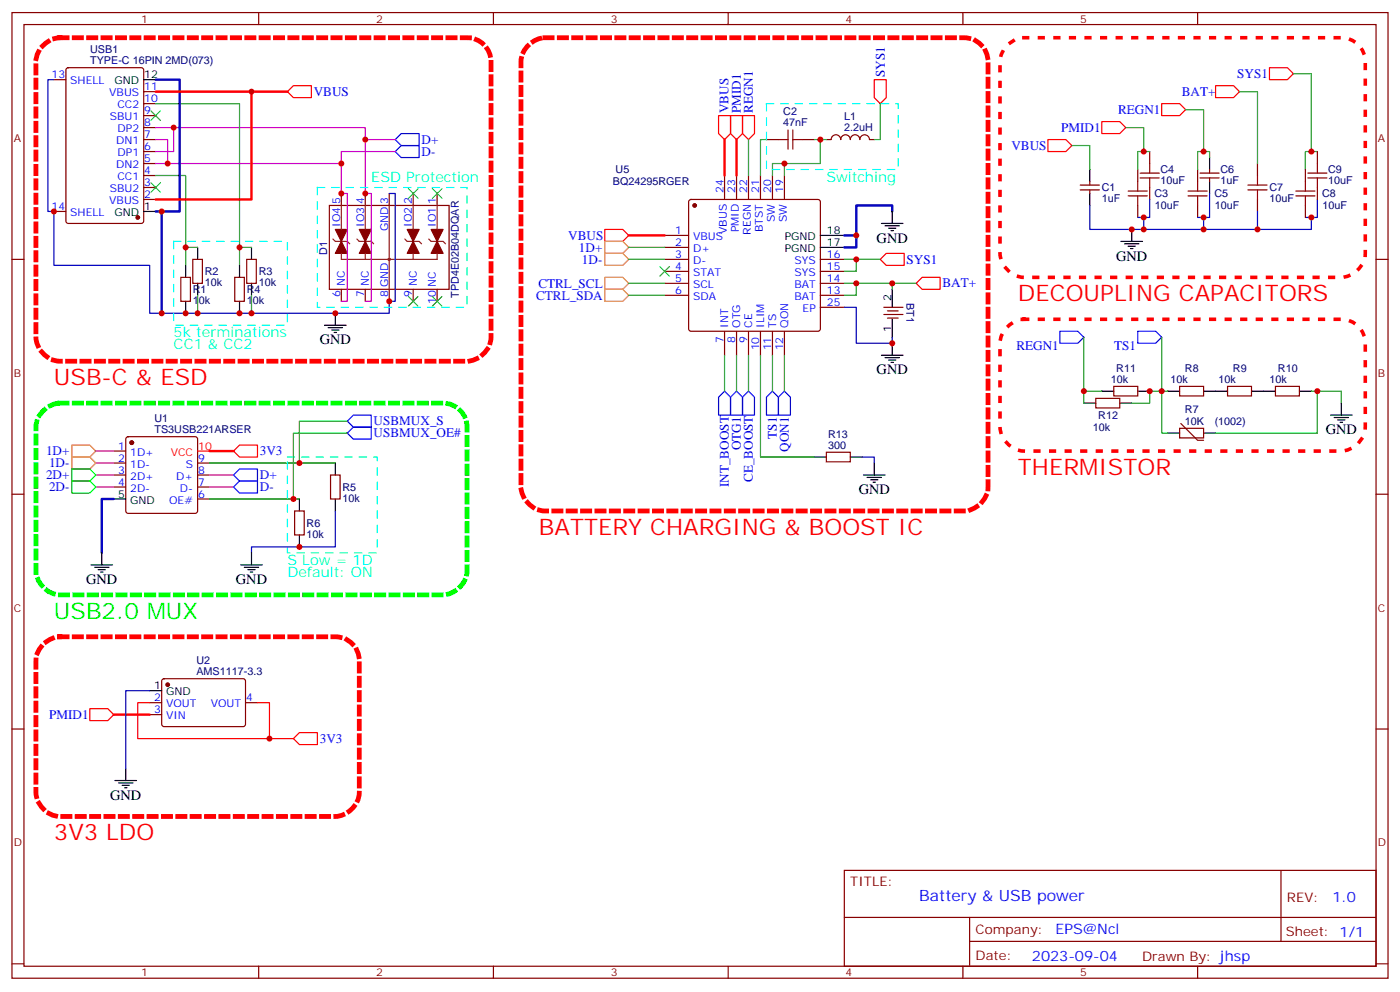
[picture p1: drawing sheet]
<svg xmlns="http://www.w3.org/2000/svg" width="412mm" height="292mm" viewBox="0 0 412 292" stroke-linecap="round" stroke-linejoin="round" font-family="sans-serif">
<g fill="none" stroke="#870000" stroke-width=".35">
<path d="M3.5 3.7h405.4v284.3h-405.4zM7.1 7.2h398.2v277.3h-398.2zM76.2 3.7v3.5M145.3 3.7v3.5M214.5 3.7v3.5M283.6 3.7v3.5M352.8 3.7v3.5M15.9 23.5h3.5M19.6 20.1l.5-.2h21.5l.7 .5v44.7l-.4 .6-21.8 .1-.6-.5-.1-44.7zM42.3 37.6h3.6M42.3 34h3.6M42.3 30.5h3.6"/>
<path d="M42.3 27h3.6M42.3 58.7h3.6M42.3 55.2h3.6M42.3 51.7h3.6M42.3 48.2h3.6M42.3 44.6h3.6M42.3 41.1h3.6M100.5 57v3.5M107.6 57v3.5M114.7 57v3.5M121.7 57v3.5M128.8 57v3.5"/>
<path d="M203.1 58.9l.5-.2h37.3l.5 .2 .3 .5v37.4l-.3 .5-.5 .2h-37.3l-.5-.2-.3-.5v-37.4zM213.4 51.7v7M217 51.7v7M220.5 51.7v7M224 51.7v7M225.8 41.1h3.5M227.5 51.7v7M231.1 51.7v7M236.4 41.1h3.5M243.4 41.1h1.4a1.41 1.41 0 0 1 1.4-1.4 1.41 1.41 0 0 1 1.4 1.4 1.41 1.41 0 0 1 1.5-1.4 1.41 1.41 0 0 1 1.4 1.4 1.41 1.41 0 0 1 1.4-1.4 1.41 1.41 0 0 1 1.4 1.4 1.41 1.41 0 0 1 1.4-1.4 1.41 1.41 0 0 1 1.4 1.4h1.4M318.2 55.9h5.6M318.2 54.5h5.6"/>
<path d="M321 53.4v1.1M321 55.9v1.1M335.1 49.9v3.5M338.7 44.6v3.6M338.7 55.2v3.5M352.8 49.9v3.5M353.5 52.4h5.6M353.5 51h5.6M356.3 49.9v1.1M356.3 52.4v1M370.4 48.2v3.5M370.4 58.7v3.6"/>
<path d="M384.5 49.9v3.5M388.1 44.6v3.6M388.1 55.2v3.5M3.5 76.4h3.6M15.9 62.3h3.5M56.8 76.4h2.8v7h-2.8zM72.7 76.4h2.8v7h-2.8zM97 60.5h35.3v24.7h-35.3zM195.8 76.4h7M195.8 69.3h7M195.8 72.8h7M195.8 79.9h7"/>
<path d="M241.7 76.4h7M241.7 79.9h7M335.1 60.5v3.5M352.8 60.5v3.5M384.5 60.5v3.5M405.3 76.4h3.6M53.3 81.7h2.8v7h-2.8zM69.1 81.7h2.9v7h-2.9zM100.5 85.2v3.5M107.6 85.2v3.5M114.7 85.2v3.5M121.7 85.2v3.5"/>
<path d="M128.8 85.2v3.5M195.8 83.4h7M195.8 87h7M213.4 97.5v7.1M217 97.5v7.1M220.5 97.5v7.1M224 97.5v7.1M227.5 97.5v7.1M231.1 97.5v7.1M241.7 83.4h7M241.7 87h7M241.7 90.5h7"/>
<path d="M260.3 90.5h5.7M260.3 92.6h5.7M261.4 93.7h3.2M261.4 91.5h3.2M322.8 117.3h7v2.8h-7zM328.1 113.8h7v2.8h-7zM347.5 113.8h7v2.8h-7zM361.6 113.8h7.1v2.8h-7.1zM375.7 113.8h7.1v2.8h-7.1zM33.5 132.8h3.5M33.5 136.3h3.5M33.5 139.9h3.5"/>
<path d="M37.3 128.8l.4-.2h19.8l.5 .2 .2 .5v21.2l-.2 .5-.5 .2h-19.8l-.5-.3-.2-.4v-21.2zM58.2 136.3h3.5M58.2 139.9h3.5M97.4 139.9h2.8v7h-2.8zM243.4 133.2h7.1v2.8h-7.1zM347.5 126.1h7v2.8h-7zM347.8 124.7l5 4.9h1.7M3.5 145.5h3.6M33.5 143.4h3.5M58.2 143.4h3.5M58.2 146.9h3.5M86.8 150.5h2.8v7h-2.8z"/>
<path d="M405.3 145.5h3.6M3.5 214.7h3.6M44.1 206.9h3.5M44.1 210.4h3.5M47.9 200.1l.4-.3 23.6 .1 .4 .7v12.9l-.7 .5-23.5-.1-.5-.6v-12.7zM72.3 206.9h3.5M405.3 214.7h3.6M248.7 256.3h156.6v28.2h-156.6zM377.3 256.3v20.9M248.7 270.1h156.5M285.6 277.2h119.6M285.6 270.1v14.2"/>
<path d="M3.5 283.8h3.6M76.2 284.5v3.5M145.3 284.5v3.5M214.5 284.5v3.5M283.6 284.5v3.5M352.8 284.5v3.5M405.3 283.8h3.6"/>
</g>
<g fill="#870000" stroke="#870000" stroke-width=".35">
<path d="M127 67.6h3.5l-1.7 3.5z"/>
<path d="M128.8 71.1l1.7 3.5h-3.5z"/>
<path d="M119.9 67.6h3.6l-1.8 3.5z"/>
<path d="M121.7 71.1l1.8 3.5h-3.6z"/>
<path d="M105.8 67.6h3.6l-1.8 3.5z"/>
<path d="M107.6 71.1l1.8 3.5h-3.6z"/>
<path d="M98.8 67.6h3.5l-1.8 3.5z"/>
<path d="M100.5 71.1l1.8 3.5h-3.5z"/>
<circle cx="204.6" cy="60.5" r=".53"/>
<circle cx="49.4" cy="201.6" r=".53"/>
<circle cx="40.6" cy="64" r=".53"/>
<circle cx="38.8" cy="130.4" r=".53"/>
</g>
<g fill="none" stroke="#000" stroke-width=".35">
<path d="M42.3 23.5h3.6M321 49.9v3.5M321 57v3.5M356.3 46.4v3.5M356.3 53.4v3.6M42.3 62.3h3.6M54.7 78.1v3.6M58.2 72.8v3.6M70.6 78.1v3.6M74.1 72.8v3.6M241.7 72.8h7M241.7 69.3h7"/>
<path d="M259.6 65.8h6.4M260.7 66.5h4.2M261.8 67.2h2.1M262.5 67.9h.7M262.8 62.3v3.5M330.2 71.1h6.3M331.3 71.8h4.2M332.3 72.5h2.1M333 73.2h.7M333.4 67.6v3.5M54.7 88.7v3.6M58.2 83.4v3.6"/>
<path d="M70.6 88.7v3.6M74.1 83.4v3.6M95.6 95.8h6.4M96.7 96.5h4.2M97.7 97.2h2.1M98.4 97.9h.7M98.8 92.3v3.5M262.8 85.2v5.3M262.8 94v5.3M259.6 104.6h6.4M260.7 105.3h4.2M261.8 106h2.1"/>
<path d="M262.5 106.7h.7M262.8 101.1v3.5M319.3 118.7h3.5M324.6 115.2h3.5M329.8 118.7h3.6M335.1 115.2h3.6M344 115.2h3.5M354.5 115.2h7.1M368.7 115.2h7M382.8 115.2h3.5M395.1 118.7v3.5M98.8 136.3v3.6"/>
<path d="M239.9 134.6h3.5M250.5 134.6h3.5M254.4 139.9h6.3M257.5 136.3v3.6M344 127.5h3.5M354.5 127.5h3.6M391.9 122.2h6.4M393 122.9h4.2M394.1 123.6h2.1M394.8 124.4h.7M33.5 146.9h3.5M88.2 146.9v3.6"/>
<path d="M88.2 157.5v3.5M98.8 146.9v3.6M255.4 140.6h4.2M256.5 141.3h2.1M257.2 142h.7M26.8 166.3h6.4M27.9 167h4.2M28.9 167.7h2.1M29.6 168.5h.7M30 162.8v3.5M70.9 166.3h6.4M72 167h4.2"/>
<path d="M73 167.7h2.1M73.7 168.5h.7M74.1 162.8v3.5M44.1 203.4h3.5M33.9 229.8h6.3M34.9 230.5h4.3M36 231.2h2.1M36.7 232h.7M37 226.3v3.5"/>
</g>
<g fill="none" stroke="#f00" stroke-width=".35">
<path d="M373.9 19.9h5.3l1.8 1.8-1.8 1.8h-5.3zM86.4 25.2h5.3v3.6h-5.3l-1.7-1.8zM211.7 34h3.5v5.3l-1.8 1.8-1.7-1.8zM215.2 34h3.5v5.3l-1.7 1.8-1.8-1.8zM218.7 34h3.5v5.3l-1.7 1.8-1.8-1.8zM257.5 23.5h3.6v5.3l-1.8 1.7-1.8-1.7zM324.6 35.8h5.2l1.8 1.8-1.8 1.7h-5.2zM342.2 30.5h5.3l1.7 1.8-1.7 1.7h-5.3zM358.1 25.2h5.3l1.7 1.8-1.7 1.8h-5.3zM308.7 41.1h5.3l1.7 1.8-1.7 1.7h-5.3zM178.2 67.6h5.2l1.8 1.7-1.8 1.8h-5.2zM259.3 76.4l1.8-1.8h5.2v3.5h-5.2z"/>
<path d="M269.9 83.4l1.7-1.7h5.3v3.5h-5.3zM58.2 132.8h3.5M70.6 131.1h5.2v3.5h-5.2l-1.8-1.8zM26.5 208.7h5.2l1.8 1.7-1.8 1.8h-5.2zM44.1 206.9h-3.5v10.6h38.8v-10.6h-3.6M79.4 217.5h7M86.4 217.5l1.8-1.8h5.3v3.6h-5.3z"/>
</g>
<g fill="none" stroke="#8c2424" stroke-width=".35">
<path d="M98.1 70.4l.7 .7h3.5l.7 .7M100.5 74.6v1.8h28.3v-1.8M100.5 60.5v7.1M105.1 70.4l.7 .7h3.6l.7 .7M107.6 60.5v7.1M107.6 74.6v1.8M114.7 60.5v24.7M119.2 70.4l.7 .7h3.6l.7 .7M121.7 60.5v7.1M121.7 74.6v1.8M126.3 70.4l.7 .7h3.5l.7 .7M128.8 60.5v7.1"/>
<circle cx="114.7" cy="76.4" r=".35"/>
</g>
<path d="M45.9 37.6h5.3v7h-5.3M51.2 37.6h56.4v19.4h1.8v31.7h-1.8M45.9 41.1h3.5v7.1h-3.5M49.4 48.2h51.1v8.8h1.8v31.7h-1.8M107.6 41.1h8.8M116.4 44.6h-15.9v3.6M28.2 139.9h5.3M28.2 132.8h5.3M28.2 136.3h5.3M61.7 139.9h7.1M28.2 143.4h5.3M61.7 143.4h7.1" fill="none" stroke="#c0c" stroke-width=".35"/>
<g fill="none" stroke="#3c3" stroke-width=".35">
<path d="M44.4 32.6l2.9 2.9M47.3 32.6l-2.9 2.9M44.4 53.8l2.9 2.8M47.3 53.8l-2.9 2.8M120.3 55.6l2.8 2.8M123.1 55.6l-2.8 2.8M127.4 55.6l2.8 2.8M130.2 55.6l-2.8 2.8M194.4 78.5l2.8 2.8M197.2 78.5l-2.8 2.8M120.3 87.3l2.8 2.8M123.1 87.3l-2.8 2.8"/>
<path d="M127.4 87.3l2.8 2.8M130.2 87.3l-2.8 2.8"/>
</g>
<g fill="none" stroke="#008700" stroke-width=".35">
<path d="M45.9 30.5h24.7v42.3M259.3 30.5v10.6h-1.8M331.6 37.6h5.3v7M349.2 32.3h5.3v12.3M365.1 27h5.3v21.2M381 21.7h5.3v22.9M45.9 51.7h8.8v21.1M220.5 41.1v10.6M225.8 41.1h-1.8v10.6M231.1 48.2v3.5M239.9 41.1h1.8v7.1h-14.2v3.5M241.7 41.1h1.7"/>
<path d="M315.7 42.9h5.3v7M338.7 44.6h-3.6v5.3M356.3 46.4v-1.8h-3.5v5.3M388.1 44.6h-3.6v5.3M58.2 72.8h-3.5v5.3M74.1 72.8h-3.5v5.3M185.2 72.8h10.6M185.2 76.4h10.6M248.7 76.4h10.6M252.2 76.4v3.5h-3.5M58.2 87v5.3M74.1 87v5.3"/>
<path d="M185.2 83.4h10.6M185.2 87h10.6M248.7 83.4h14.1v1.8M252.2 83.4v3.6h-3.5M262.8 83.4h7.1M319.3 99.3v15.9M342.2 99.3v15.9h-3.5v3.5h-5.3M213.4 104.6v10.6M217 104.6v10.6M220.5 104.6v10.6M224 104.6v30h15.9M227.5 104.6v10.6"/>
<path d="M231.1 104.6v10.6M324.6 115.2h-5.3v3.5M344 115.2h-1.8v12.3h1.8M386.3 115.2h1.8v12.3h-30M388.1 115.2h7v3.5M61.7 136.3h37.1M102.3 127.5h-15.9v19.4M102.3 124h-14.1v12.3M61.7 146.9h26.5"/>
</g>
<path d="M15.9 23.5h-1.8v38.8h1.8v15.8h28.2v14.2h70.6v-3.6h1.7v-31.7h-1.7M338.7 58.7v5.3h-3.6M356.3 57v7h-3.5M388.1 58.7v5.3h-3.6M321 60.5v7.1h15.9v-3.6M354.5 64v3.6h-17.6M370.4 62.3v5.3h-15.9M386.3 64v3.6h-15.9M248.7 90.5h3.5v10.6h10.6v-1.8M254 134.6h3.5v1.7M98.8 150.5v10.5h-24.7v1.8M44.1 203.4h-7.1v22.9" fill="none" stroke="#009" stroke-width=".35"/>
<path d="M45.9 23.5h7v38.8h-7M47.6 62.3v30M252.2 69.3v3.5h-3.5M262.8 62.3v-1.8h-10.6v8.8h-3.5M33.5 146.9h-3.5v15.9" fill="none" stroke="#009" stroke-width=".71"/>
<path d="M45.9 27h38.8M74.1 27v31.7h-28.2M213.4 41.1v10.6M217 41.1v10.6M185.2 69.3h10.6M61.7 132.8h7.1M33.5 210.4h10.6" fill="none" stroke="#f00" stroke-width=".71"/>
<path d="M225.8 30.5h38.8v19.4h-38.8zM93.5 55.2h44.1v35.3h-44.1zM51.2 71.1h33.5v24.7h-33.5zM84.7 134.6h26.4v28.2h-26.4z" fill="none" stroke="#0ff" stroke-width=".35" stroke-dasharray="2.1 2.1"/>
<g fill="none" stroke="#00f" stroke-width=".35">
<path d="M116.4 44.6l1.8-1.7h5.3v3.5h-5.3zM116.4 41.1l1.8-1.8h5.3v3.6h-5.3zM312.2 97.5h5.3l1.8 1.8-1.8 1.8h-5.3zM335.1 97.5h5.3l1.8 1.8-1.8 1.8h-5.3zM213.4 115.2l1.8 1.7v5.3h-3.5v-5.3zM217 115.2l1.7 1.7v5.3h-3.5v-5.3zM220.5 115.2l1.7 1.7v5.3h-3.5v-5.3zM227.5 115.2l1.8 1.7v5.3h-3.5v-5.3zM231.1 115.2l1.7 1.7v5.3h-3.5v-5.3zM68.8 139.9l1.8-1.8h5.2v3.5h-5.2zM102.3 127.5l1.8-1.7h5.3v3.5h-5.3zM102.3 124l1.8-1.8h5.3v3.6h-5.3z"/>
<path d="M68.8 143.4l1.8-1.8h5.2v3.6h-5.2z"/>
</g>
<path d="M178.2 71.1h5.2l1.8 1.7-1.8 1.8h-5.2zM178.2 74.6h5.2l1.8 1.8-1.8 1.7h-5.2zM178.2 81.7h5.2l1.8 1.7-1.8 1.8h-5.2zM178.2 85.2h5.2l1.8 1.8-1.8 1.7h-5.2zM21.2 131.1h5.3l1.7 1.7-1.7 1.8h-5.3zM21.2 134.6h5.3l1.7 1.7-1.7 1.8h-5.3z" fill="none" stroke="#c90" stroke-width=".35"/>
<path d="M21.2 138.1h5.3l1.7 1.8-1.7 1.7h-5.3zM21.2 141.6h5.3l1.7 1.8-1.7 1.8h-5.3z" fill="none" stroke="#0c0" stroke-width=".35"/>
<path d="M17.6 11.1h120a7.1 7.1 0 0 1 7 7.1v81.1a7.6 7.6 0 0 1-7 7.1h-120a7.6 7.6 0 0 1-7-7.1v-81.1a7.6 7.6 0 0 1 7-7.1M160.5 11.1h123.5a7.1 7.1 0 0 1 7 7.1v125.2a7.6 7.6 0 0 1-7 7.1h-123.5a7.6 7.6 0 0 1-7-7.1v-125.2a7.6 7.6 0 0 1 7-7.1M17.6 187.5h81.2a7.1 7.1 0 0 1 7 7.1v38.8a7.6 7.6 0 0 1-7 7h-81.2a7.6 7.6 0 0 1-7-7v-38.8a7.6 7.6 0 0 1 7-7.1" fill="none" stroke="#f00" stroke-width="1.4" stroke-dasharray="2.1 2.1"/>
<path d="M17.6 118.7h112.9a7.1 7.1 0 0 1 7.1 7.1v42.3a7.6 7.6 0 0 1-7.1 7.1h-112.9a7.6 7.6 0 0 1-7-7.1v-42.3a7.6 7.6 0 0 1 7-7.1" fill="none" stroke="#0f0" stroke-width="1.4" stroke-dasharray="2.1 2.1"/>
<g fill="none" stroke="#a10000" stroke-width=".35">
<path d="M232.1 38.3v5.6M233.5 38.3v5.6M229.3 41.1h2.8M233.5 41.1h2.9M332.3 57.7h5.7M332.3 56.3h5.7M335.1 53.4v2.9M335.1 57.7v2.8M335.8 52.4h5.7M335.8 51h5.7M338.7 48.2v2.8M338.7 52.4v2.8"/>
<path d="M350 57.7h5.6M350 56.3h5.6M352.8 53.4v2.9M352.8 57.7v2.8M367.6 55.9h5.6M367.6 54.5h5.6M370.4 51.7v2.8M370.4 55.9v2.8M381.7 57.7h5.6M381.7 56.3h5.6M384.5 53.4v2.9M384.5 57.7v2.8"/>
<path d="M385.2 52.4h5.7M385.2 51h5.7M388.1 48.2v2.8M388.1 52.4v2.8"/>
</g>
<path d="M301.6 11.1h93.5a7.1 7.1 0 0 1 7.1 7.1v56.4a7.6 7.6 0 0 1-7.1 7.1h-93.5a7.6 7.6 0 0 1-7-7.1v-56.4a7.6 7.6 0 0 1 7-7.1M301.6 94h93.5a7.1 7.1 0 0 1 7.1 7.1v24.7a7.6 7.6 0 0 1-7.1 7h-93.5a7.6 7.6 0 0 1-7-7v-24.7a7.6 7.6 0 0 1 7-7.1" fill="none" stroke="#f00" stroke-width="1.1" stroke-dasharray="1.1 3.5"/>
<g fill="#c00">
<circle cx="54.7" cy="72.8" r=".88"/>
<circle cx="70.6" cy="72.8" r=".88"/>
<circle cx="15.9" cy="62.3" r=".88"/>
<circle cx="54.7" cy="92.3" r=".88"/>
<circle cx="70.6" cy="92.3" r=".88"/>
<circle cx="58.2" cy="92.3" r=".88"/>
<circle cx="74.1" cy="92.3" r=".88"/>
<circle cx="74.1" cy="27" r=".88"/>
<circle cx="98.8" cy="92.3" r=".88"/>
<circle cx="49.4" cy="48.2" r=".88"/>
<circle cx="51.2" cy="37.6" r=".88"/>
<circle cx="47.6" cy="92.3" r=".88"/>
<circle cx="47.6" cy="62.3" r=".88"/>
<circle cx="107.6" cy="57" r=".88"/>
<circle cx="100.5" cy="57" r=".88"/>
<circle cx="107.6" cy="41.1" r=".88"/>
<circle cx="100.5" cy="48.2" r=".88"/>
<circle cx="114.7" cy="88.7" r=".88"/>
<circle cx="88.2" cy="161" r=".88"/>
<circle cx="86.4" cy="146.9" r=".88"/>
<circle cx="88.2" cy="136.3" r=".88"/>
<circle cx="342.2" cy="115.2" r=".88"/>
<circle cx="338.7" cy="115.2" r=".88"/>
<circle cx="319.3" cy="115.2" r=".88"/>
<circle cx="252.2" cy="76.4" r=".88"/>
<circle cx="252.2" cy="69.3" r=".88"/>
<circle cx="336.9" cy="64" r=".88"/>
<circle cx="333.4" cy="67.6" r=".88"/>
<circle cx="336.9" cy="44.6" r=".88"/>
<circle cx="336.9" cy="67.6" r=".88"/>
<circle cx="354.5" cy="64" r=".88"/>
<circle cx="354.5" cy="44.6" r=".88"/>
<circle cx="252.2" cy="83.4" r=".88"/>
<circle cx="354.5" cy="67.6" r=".88"/>
<circle cx="262.8" cy="83.4" r=".88"/>
<circle cx="262.8" cy="101.1" r=".88"/>
<circle cx="370.4" cy="67.6" r=".88"/>
<circle cx="386.3" cy="64" r=".88"/>
<circle cx="386.3" cy="44.6" r=".88"/>
<circle cx="231.1" cy="48.2" r=".88"/>
<circle cx="241.7" cy="41.1" r=".88"/>
<circle cx="388.1" cy="115.2" r=".88"/>
<circle cx="79.4" cy="217.5" r=".88"/>
</g>
<g font-size="6.7" fill="#f00">
<text x="299.9" y="88.7">DECOUPLING CAPACITORS</text>
<text x="15.9" y="113.4">USB-C &amp; ESD</text>
<text x="299.9" y="139.9">THERMISTOR</text>
<text x="158.7" y="157.5">BATTERY CHARGING &amp; BOOST IC</text>
<text x="15.9" y="247.5">3V3 LDO</text>
</g>
<text font-size="6.7" fill="#0f0" x="15.9" y="182.2">USB2.0 MUX</text>
<text font-size="4.6" fill="#00f" x="270.8" y="265.3">Battery &amp; USB power</text>
<g font-size="4.2" fill="#0ff">
<text x="109.4" y="53.4">ESD Protection</text>
<text x="243.4" y="53.4">Switching</text>
<text x="51.2" y="99.3">5k terminations</text>
<text x="51.2" y="102.8">CC1 &amp; CC2</text>
<text x="84.7" y="166.3">S Low = 1D</text>
<text x="84.7" y="169.9">Default: ON</text>
</g>
<g font-size="4.2">
<text x="258.2" y="71.4">GND</text>
<text x="328.8" y="76.7">GND</text>
<text x="94.2" y="101.4">GND</text>
<text x="258.2" y="110.2">GND</text>
<text x="390.5" y="127.9">GND</text>
<text x="252.9" y="145.5">GND</text>
<text x="25.4" y="172">GND</text>
<text x="69.5" y="172">GND</text>
<text x="32.5" y="235.5">GND</text>
</g>
<g font-size="4.2" fill="#00f">
<text x="392.5" y="265.6">1.0</text>
<text x="310.9" y="275.1">EPS@Ncl</text>
<text x="304" y="282.9">2023-09-04</text>
</g>
<g font-size="3.9" fill="#00f">
<text x="260.6" y="22.8" transform="rotate(-90 260.6 22.8)">SYS1</text>
<text x="364.5" y="22.9">SYS1</text>
<text x="92.4" y="28.2">VBUS</text>
<text x="348.1" y="28.3">BAT+</text>
<text x="214.6" y="33.3" transform="rotate(-90 214.6 33.3)">VBUS</text>
<text x="218.3" y="33.3" transform="rotate(-90 218.3 33.3)">PMID1</text>
<text x="221.8" y="33.3" transform="rotate(-90 221.8 33.3)">REGN1</text>
<text x="329.4" y="33.4">REGN1</text>
<text x="312.6" y="38.7">PMID1</text>
<text x="124.2" y="45.8">D-</text>
<text x="124.2" y="42.3">D+</text>
<text x="297.9" y="44.2">VBUS</text>
<text x="167.4" y="70.7">VBUS</text>
<text x="170.5" y="74.1">1D+</text>
<text x="171.4" y="77.6">1D-</text>
<text x="267.1" y="77.7">SYS1</text>
<text x="157.9" y="88.3">CTRL_SDA</text>
<text x="158.6" y="84.7">CTRL_SCL</text>
<text x="277.6" y="84.6">BAT+</text>
<text x="299.4" y="103">REGN1</text>
<text x="328.2" y="103">TS1</text>
<text x="110.1" y="125.2">USBMUX_S</text>
<text x="110.1" y="128.7">USBMUX_OE#</text>
<text x="228.8" y="129.2" transform="rotate(-90 228.8 129.2)">TS1</text>
<text x="13.6" y="134.1">1D+</text>
<text x="14.4" y="137.6">1D-</text>
<text x="76.6" y="134">3V3</text>
<text x="218.2" y="132.6" transform="rotate(-90 218.2 132.6)">OTG1</text>
<text x="232.4" y="133" transform="rotate(-90 232.4 133)">QON1</text>
<text x="13.6" y="141.1">2D+</text>
<text x="76.6" y="141.1">D+</text>
<text x="214.7" y="143.4" transform="rotate(-90 214.7 143.4)">INT_BOOST</text>
<text x="221.8" y="142" transform="rotate(-90 221.8 142)">CE_BOOST</text>
<text x="14.4" y="144.7">2D-</text>
<text x="76.6" y="144.6">D-</text>
<text x="14.5" y="211.6">PMID1</text>
<text x="94.2" y="218.7">3V3</text>
</g>
<g font-size="3.9" fill="#800">
<text x="250.5" y="260.9">TITLE:</text>
<text x="379.1" y="265.6">REV:</text>
<text x="287.4" y="275.1">Company:</text>
<text x="378.7" y="275.7">Sheet: 1/1</text>
<text x="287.4" y="282.8">Date:</text>
<text x="336.4" y="282.8">Drawn By: jhsp</text>
</g>
<g font-size="3.2" fill="#800">
<text x="41.6" y="6.7">1</text>
<text x="110.8" y="6.7">2</text>
<text x="179.9" y="6.7">3</text>
<text x="249.1" y="6.7">4</text>
<text x="318.2" y="6.7">5</text>
<text x="4.1" y="41.8">A</text>
<text x="405.9" y="41.8">A</text>
<text x="4.1" y="110.9">B</text>
<text x="405.9" y="110.9">B</text>
<text x="4.1" y="180.1">C</text>
<text x="405.9" y="180.1">C</text>
<text x="4.1" y="249.2">D</text>
<text x="405.9" y="249.2">D</text>
<text x="41.6" y="287.5">1</text>
<text x="110.8" y="287.5">2</text>
<text x="179.9" y="287.5">3</text>
<text x="249.1" y="287.5">4</text>
<text x="318.2" y="287.5">5</text>
</g>
<g font-size="3.2" fill="#000080">
<text x="26.6" y="15.6">USB1</text>
<text x="26.6" y="18.9">TYPE-C 16PIN 2MD(073)</text>
<text x="230.7" y="34">C2</text>
<text x="248.6" y="35.4">L1</text>
<text x="230.7" y="37.2">47nF</text>
<text x="248.6" y="38.6">2.2uH</text>
<text x="181.3" y="51">U5</text>
<text x="341.9" y="51.1">C4</text>
<text x="359.5" y="51.1">C6</text>
<text x="391.2" y="51.1">C9</text>
<text x="180.5" y="54.6">BQ24295RGER</text>
<text x="324.6" y="59.6">1uF</text>
<text x="324.6" y="56.3">C1</text>
<text x="340.1" y="58.1">C3</text>
<text x="341.9" y="54.3">10uF</text>
<text x="357.7" y="58.1">C5</text>
<text x="359.5" y="54.3">1uF</text>
<text x="373.9" y="59.6">10uF</text>
<text x="373.9" y="56.3">C7</text>
<text x="389.5" y="58.1">C8</text>
<text x="391.2" y="54.3">10uF</text>
<text x="340.2" y="61.6">10uF</text>
<text x="357.8" y="61.6">10uF</text>
<text x="389.6" y="61.6">10uF</text>
<text x="96.4" y="75" transform="rotate(-90 96.4 75)">D1</text>
<text x="60.3" y="81.1">R2</text>
<text x="76.2" y="81.1">R3</text>
<text x="56.8" y="89.5">10k</text>
<text x="56.8" y="86.3">R1</text>
<text x="60.3" y="84.2">10k</text>
<text x="72.7" y="89.5">10k</text>
<text x="72.7" y="86.3">R4</text>
<text x="76.2" y="84.2">10k</text>
<text x="135.2" y="87.7" transform="rotate(-90 135.2 87.7)">TPD4E02B04DQAR</text>
<text x="267" y="89.2" transform="rotate(90 267 89.2)">BT1</text>
<text x="327.2" y="112.8">10k</text>
<text x="328.8" y="109.5">R11</text>
<text x="344.8" y="112.7">10k</text>
<text x="349.1" y="109.5">R8</text>
<text x="358.9" y="112.7">10k</text>
<text x="363.2" y="109.5">R9</text>
<text x="374" y="112.7">10k</text>
<text x="376.4" y="109.5">R10</text>
<text x="45.5" y="124.4">U1</text>
<text x="323.5" y="123.3">R12</text>
<text x="349" y="125.1">10K</text>
<text x="349.1" y="121.6">R7</text>
<text x="357.8" y="125.1">(1002)</text>
<text x="45.5" y="127.5">TS3USB221ARSER</text>
<text x="243.9" y="128.9">R13</text>
<text x="321.9" y="126.9">10k</text>
<text x="243.9" y="132.1">300</text>
<text x="100.9" y="147.7">10k</text>
<text x="100.9" y="144.6">R5</text>
<text x="90.3" y="155.1">R6</text>
<text x="90.3" y="158.3">10k</text>
<text x="57.9" y="195.6">U2</text>
<text x="57.9" y="198.8">AMS1117-3.3</text>
</g>
<g font-size="3.2" fill="#00f">
<text x="15.2" y="23.1">13</text>
<text x="20.7" y="24.9">SHELL</text>
<text x="32.2" y="28.4">VBUS</text>
<text x="42.5" y="26.6">11</text>
<text x="32.3" y="35.5">SBU1</text>
<text x="34.6" y="31.9">CC2</text>
<text x="42.5" y="33.7">9</text>
<text x="42.5" y="30.2">10</text>
<text x="34.7" y="39">DP2</text>
<text x="42.5" y="40.7">7</text>
<text x="42.5" y="37.2">8</text>
<text x="34.2" y="42.5">DN1</text>
<text x="34.7" y="46">DP1</text>
<text x="42.5" y="47.8">5</text>
<text x="42.5" y="44.3">6</text>
<text x="34.2" y="49.6">DN2</text>
<text x="34.6" y="53.1">CC1</text>
<text x="42.5" y="51.3">4</text>
<text x="32.3" y="56.6">SBU2</text>
<text x="42.5" y="58.4">2</text>
<text x="42.5" y="54.9">3</text>
<text x="213.1" y="56.8" transform="rotate(-90 213.1 56.8)">24</text>
<text x="216.6" y="56.8" transform="rotate(-90 216.6 56.8)">23</text>
<text x="220.1" y="56.8" transform="rotate(-90 220.1 56.8)">22</text>
<text x="223.7" y="56.8" transform="rotate(-90 223.7 56.8)">21</text>
<text x="227.2" y="56.8" transform="rotate(-90 227.2 56.8)">20</text>
<text x="230.7" y="56.8" transform="rotate(-90 230.7 56.8)">19</text>
<text x="15.2" y="61.9">14</text>
<text x="20.7" y="63.7">SHELL</text>
<text x="32.2" y="60.1">VBUS</text>
<text x="100.2" y="60.1" transform="rotate(-90 100.2 60.1)">5</text>
<text x="107.2" y="60.1" transform="rotate(-90 107.2 60.1)">4</text>
<text x="114.3" y="60.1" transform="rotate(-90 114.3 60.1)">3</text>
<text x="121.4" y="60.1" transform="rotate(-90 121.4 60.1)">2</text>
<text x="128.4" y="60.1" transform="rotate(-90 128.4 60.1)">1</text>
<text x="228.2" y="65.3" transform="rotate(-90 228.2 65.3)">SW</text>
<text x="231.8" y="65.3" transform="rotate(-90 231.8 65.3)">SW</text>
<text x="100.2" y="66.7" transform="rotate(-90 100.2 66.7)">IO4</text>
<text x="107.2" y="66.7" transform="rotate(-90 107.2 66.7)">IO3</text>
<text x="114.3" y="68.1" transform="rotate(-90 114.3 68.1)">GND</text>
<text x="121.4" y="66.7" transform="rotate(-90 121.4 66.7)">IO2</text>
<text x="128.4" y="66.7" transform="rotate(-90 128.4 66.7)">IO1</text>
<text x="198.9" y="69">1</text>
<text x="204.2" y="70.7">VBUS</text>
<text x="214.1" y="68.9" transform="rotate(-90 214.1 68.9)">VBUS</text>
<text x="217.7" y="68.4" transform="rotate(-90 217.7 68.4)">PMID</text>
<text x="221.2" y="69.1" transform="rotate(-90 221.2 69.1)">REGN</text>
<text x="224.7" y="68.3" transform="rotate(-90 224.7 68.3)">BTST</text>
<text x="198.9" y="72.5">2</text>
<text x="198.9" y="76">3</text>
<text x="204.2" y="74.3">D+</text>
<text x="204.2" y="77.8">D-</text>
<text x="234.1" y="77.8">SYS</text>
<text x="243.6" y="76">16</text>
<text x="198.9" y="79.6">4</text>
<text x="198.9" y="83.1">5</text>
<text x="204.2" y="81.3">STAT</text>
<text x="234.1" y="81.3">SYS</text>
<text x="243.6" y="83.1">14</text>
<text x="243.6" y="79.6">15</text>
<text x="100.2" y="87.6" transform="rotate(-90 100.2 87.6)">6</text>
<text x="101.6" y="84.1" transform="rotate(-90 101.6 84.1)">NC</text>
<text x="107.2" y="87.6" transform="rotate(-90 107.2 87.6)">7</text>
<text x="108.7" y="84.1" transform="rotate(-90 108.7 84.1)">NC</text>
<text x="114.3" y="87.6" transform="rotate(-90 114.3 87.6)">8</text>
<text x="114.3" y="84.5" transform="rotate(-90 114.3 84.5)">GND</text>
<text x="121.4" y="87.6" transform="rotate(-90 121.4 87.6)">9</text>
<text x="122.8" y="84.1" transform="rotate(-90 122.8 84.1)">NC</text>
<text x="128.4" y="89.6" transform="rotate(-90 128.4 89.6)">10</text>
<text x="128.4" y="84.5" transform="rotate(-90 128.4 84.5)">NC</text>
<text x="198.9" y="86.6">6</text>
<text x="204.2" y="84.8">SCL</text>
<text x="204.2" y="88.4">SDA</text>
<text x="234" y="88.4">BAT</text>
<text x="234" y="84.8">BAT</text>
<text x="243.6" y="86.6">13</text>
<text x="236.4" y="91.9">EP</text>
<text x="243.6" y="90.1">25</text>
<text x="213.1" y="101.1" transform="rotate(-90 213.1 101.1)">7</text>
<text x="214.5" y="96.5" transform="rotate(-90 214.5 96.5)">INT</text>
<text x="216.6" y="101.1" transform="rotate(-90 216.6 101.1)">8</text>
<text x="218" y="96.5" transform="rotate(-90 218 96.5)">OTG</text>
<text x="220.1" y="101.1" transform="rotate(-90 220.1 101.1)">9</text>
<text x="221.5" y="96.5" transform="rotate(-90 221.5 96.5)">CE</text>
<text x="225.1" y="96.5" transform="rotate(-90 225.1 96.5)">ILIM</text>
<text x="228.6" y="96.5" transform="rotate(-90 228.6 96.5)">TS</text>
<text x="232.1" y="96.5" transform="rotate(-90 232.1 96.5)">QON</text>
<text x="223.7" y="103.2" transform="rotate(-90 223.7 103.2)">10</text>
<text x="227.2" y="103.2" transform="rotate(-90 227.2 103.2)">11</text>
<text x="230.7" y="103.2" transform="rotate(-90 230.7 103.2)">12</text>
<text x="34.8" y="132.5">1</text>
<text x="34.8" y="136">2</text>
<text x="38.3" y="134.2">1D+</text>
<text x="38.3" y="137.8">1D-</text>
<text x="54.7" y="137.8">S</text>
<text x="58.4" y="136">9</text>
<text x="34.8" y="139.5">3</text>
<text x="34.8" y="143.1">4</text>
<text x="38.3" y="141.3">2D+</text>
<text x="51.9" y="141.3">D+</text>
<text x="58.4" y="143.1">7</text>
<text x="58.4" y="139.5">8</text>
<text x="38.3" y="144.8">2D-</text>
<text x="49.8" y="148.3">OE#</text>
<text x="53" y="144.8">D-</text>
<text x="58.4" y="146.6">6</text>
<text x="45.4" y="206.6">2</text>
<text x="48.9" y="208.3">VOUT</text>
<text x="62.1" y="208.3">VOUT</text>
<text x="72.5" y="206.6">4</text>
<text x="45.4" y="210.1">3</text>
<text x="48.9" y="211.8">VIN</text>
</g>
<g font-size="3.2">
<text x="42.5" y="23.1">12</text>
<text x="33.7" y="24.9">GND</text>
<text x="33.7" y="63.7">GND</text>
<text x="42.5" y="61.9">1</text>
<text x="231.2" y="70.7">PGND</text>
<text x="243.6" y="69">18</text>
<text x="231.2" y="74.3">PGND</text>
<text x="243.6" y="72.5">17</text>
<text x="262.5" y="88.7" transform="rotate(-90 262.5 88.7)">2</text>
<text x="262.5" y="97.8" transform="rotate(-90 262.5 97.8)">1</text>
<text x="34.8" y="146.6">5</text>
<text x="38.3" y="148.3">GND</text>
<text x="45.4" y="203">1</text>
<text x="48.9" y="204.8">GND</text>
</g>
<g font-size="3.2" fill="#f00">
<text x="50.3" y="134.2">VCC</text>
<text x="58.4" y="132.5">10</text>
</g>
</svg>
